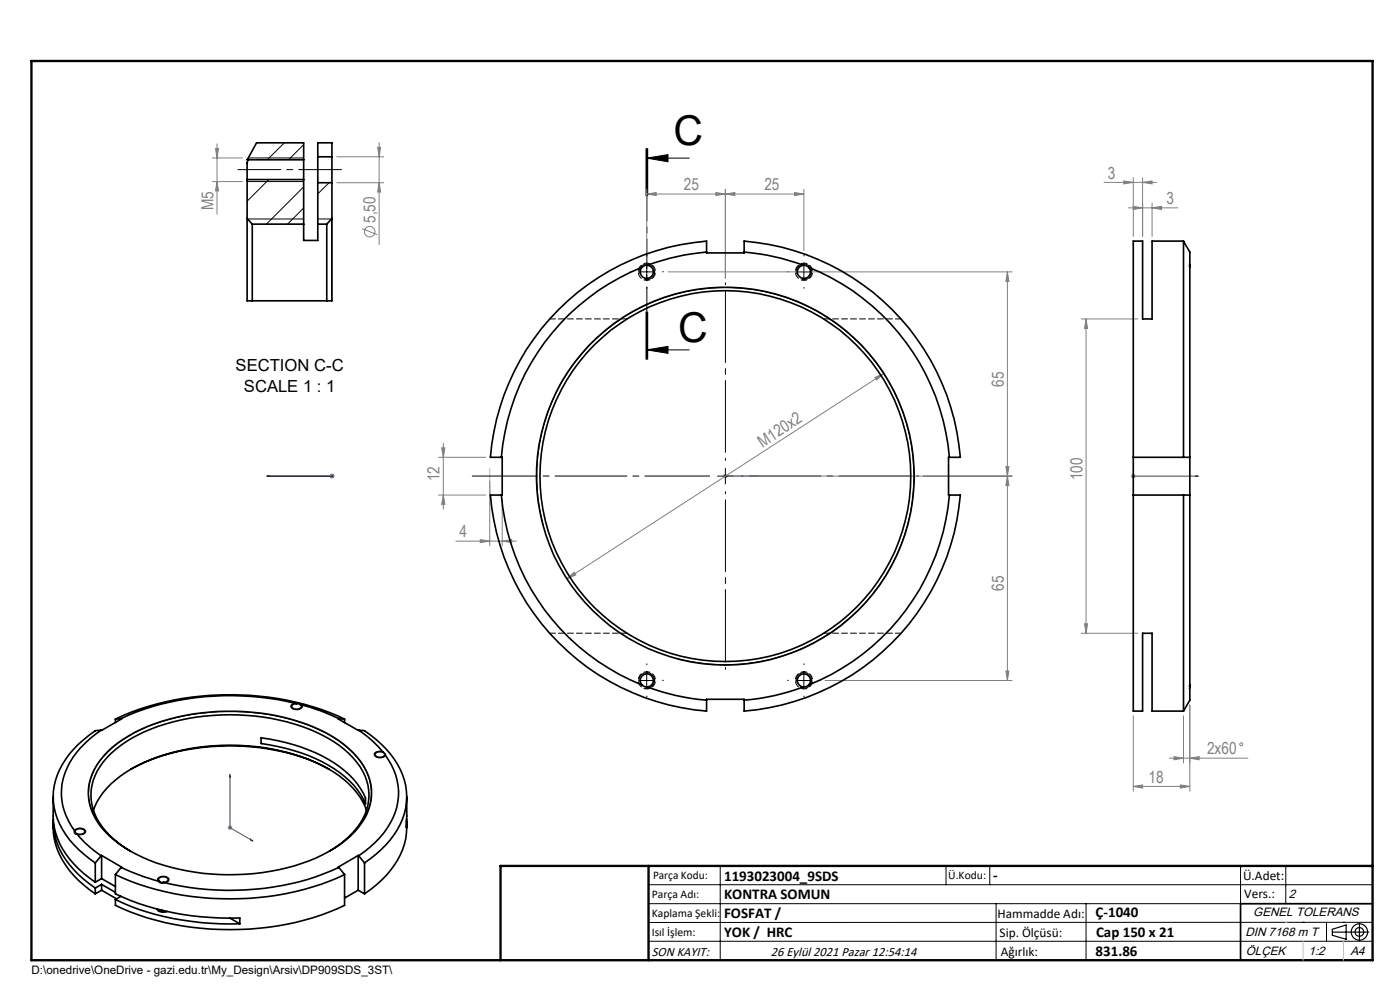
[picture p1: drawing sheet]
<svg xmlns="http://www.w3.org/2000/svg" width="297mm" height="210mm" viewBox="0 0 297 210" stroke-linecap="round" stroke-linejoin="round" font-family="sans-serif">
<g fill="none" stroke="#808080" stroke-width=".21">
<path d="M45 33.5h6.4M45 38.5h6.4M45.7 31.5h.7l-.4 2zM46 38.5l.4 2h-.7zM46 30.5v15M71.4 38.8h10M71.4 33.3h10M80.1 31.2h.7l-.4 2.1zM80.4 38.8l.4 1.9h-.7zM80.4 30.3v21.6M234.2 38.7h11.2M238.4 38.4l2 .3-2 .3z"/>
<path d="M240.4 37.7v12.5M242.4 38.7l2-.3v.6zM242.4 37.7v12.5M76.8 48.5l3.2 1.3M137.2 41.2l2-.4v.7zM137.2 41.2h33.3M137.2 40.2v13M141.7 57.7h73M151.9 40.8l2 .4-2 .3zM153.9 41.2l2-.4v.7zM153.9 40.2v18.8M168.6 40.8l1.9 .4-1.9 .3z"/>
<path d="M170.5 40.2v13M213.7 57.7l.3 2h-.6zM213.7 57.7v86.6M239.4 44.1h10.5M240.4 43.8l2 .3-2 .3zM244.4 44.1l2-.3v.6zM244.4 43.1v7.1M187.5 79.3l-67.2 43.5M229.4 67.7h12M230.4 67.7l.3 2h-.6zM230.4 67.7v66.6M93 97h10"/>
<path d="M93.7 95h.7l-.3 2zM94.1 94v14M185.6 80.1l1.9-.8-1.6 1.3zM213.4 99h.6l-.3 2zM69.9 101h1M70.1 100.6l.7 .7M70.4 100.5v1M70.8 100.6l-.7 .7M93 105h10M94.1 105l.3 2h-.7zM96.7 114.8h12.8M101.9 114.5l2 .3-2 .3z"/>
<path d="M103.9 102v13.8M106.5 114.8l2-.3v.6zM106.5 106v9.8M153.4 101h1M153.5 100.6l.7 .7M153.9 100.5v1M154.2 100.6l-.7 .7M154.9 101h59.8M213.7 101l.3 2h-.6zM239.9 101h1M240.1 100.6l.7 .7M240.4 100.5v1"/>
<path d="M240.8 100.6l-.7 .7M120.3 122.8l1.5-1.4 .4 .5zM229.4 134.3h12M230.1 132.3h.6l-.3 2zM175 144.3h39.7M213.4 142.3h.6l-.3 2zM240.4 151.8v16M251.1 151.8v10M252.4 149.5v18.3M48.3 175.6h1M48.4 175.2l.7 .7M48.8 175.1v1"/>
<path d="M49.1 175.2l-.7 .7M240.4 166.8l2-.3v.7zM240.4 166.8h12M248.1 160.8h16.6M249.1 160.5l2 .3-2 .4zM250.4 166.5l2 .3-2 .4zM252.4 160.8l2-.3v.7z"/>
<circle cx="78.4" cy="49.2" r="1.12"/>
<circle cx="263.3" cy="157.9" r=".33"/>
</g>
<g fill="none" stroke="#000" stroke-width=".21">
<path d="M52.4 38.5h12M52.7 33.5h11.7M137 31.5v10M137.2 33.5l4.5-.7v1.5zM137.2 33.5h9M137.2 31.5v10M137.4 31.5v10M52.5 46.5h11.9M67.4 46.5h2.9v17.3M135.5 57.7h3.4M135.6 58.1a1.66 1.66 0 0 1 1.5-2.1 1.66 1.66 0 0 1 1.8 1.8 1.66 1.66 0 0 1-2.1 1.5M137.2 56v3.3"/>
<path d="M168.9 57.7h3.3M168.9 58.1a1.66 1.66 0 0 1 1.5-2.1 1.66 1.66 0 0 1 1.8 1.8 1.66 1.66 0 0 1-2.1 1.5M170.5 56v3.3M252.2 56h.1M137 66.2v10M137.2 74.2l4.5-.7v1.5zM137.2 74.2h9M137.2 66.2v10M137.4 66.2v10zM153.9 99.3v3.3M115.3 111.4a40 40 0 0 1 35.1-50.3 40 40 0 0 1 43.3 43.4 40 40 0 0 1-50.2 35.1M152.2 101h3.3"/>
<path d="M62.5 149.1a.67 .67 0 0 0-.7 .3 .67 .67 0 0 0 0 .8 1.64 1.64 0 0 0 2.4-.2l-.1-.5M79.5 159.7a1.51 1.51 0 0 1 2.3 .5 1.57 1.57 0 0 1-2.4-.1zM135.5 144.3h3.4M135.6 144.8a1.67 1.67 0 0 1 1.5-2.1 1.67 1.67 0 0 1 1.8 1.8 1.67 1.67 0 0 1-2.1 1.4M137.2 142.7v3.3M168.9 144.3h3.3M168.9 144.8a1.67 1.67 0 0 1 1.5-2.1 1.67 1.67 0 0 1 1.8 1.8 1.67 1.67 0 0 1-2.1 1.4M170.5 142.7v3.3M252.2 146h.1M15.9 176a1.63 1.63 0 0 1 2.3 .3 1.19 1.19 0 0 1-1.8 .7 .59 .59 0 0 1-.7-.3 .59 .59 0 0 1 .2-.7zM33.5 186.3a1.69 1.69 0 0 1 2.3 .1 .73 .73 0 0 1-.8 .9 .96 .96 0 0 1-1.1 0 .96 .96 0 0 1-.4-1zM70 180.5a17.6 17.6 0 0 0 8.2-8.8 11.3 11.3 0 0 0-3.3-12 31.8 31.8 0 0 0-16.2-7.8 47.9 47.9 0 0 0-30.2 3.6 18.9 18.9 0 0 0-8.9 8.8 11 11 0 0 0 2.7 12 23.3 23.3 0 0 0 5.3 4.2"/>
<path d="M137.6 187.7h153.6M137.6 191.7h153.6M137.6 199.7h153.6M152.8 183.7v20M200.7 183.7v4M210 183.7v4M211.3 191.7v12M230.4 191.7v12M263.2 183.7v20M272.8 183.7v8M276.4 195.6h.1M281.4 195.6v4.1"/>
<path d="M285 195.6h.1M291.2 195.6l-153.6 .1"/>
</g>
<g fill="none" stroke="#000" stroke-width=".25">
<path d="M282.6 197.7h7.8M282.6 197.1l3-.9v3l-3-.8zM288.4 195.8v3.8M106.2 203.7h185"/>
<circle cx="288.4" cy="197.7" r="1.74"/>
<circle cx="288.4" cy="197.7" r=".93"/>
</g>
<path d="M103.9 99.2l.1 5.8M272.8 195.6h.1" fill="none" stroke="#c0c0c0" stroke-width=".25"/>
<g fill="none" stroke="#00f" stroke-width=".21">
<path d="M56.6 101h13.8M56.6 101h.7h-.7M70.3 101h.3zM70.4 101h.1M153.7 101h.4zM153.9 101h.1M153.9 101h6.9M160.8 101h-.7h.7M240.2 101h.4zM240.4 101h.1M240.4 101h13.8M254.2 101h-.7h.7"/>
<path d="M48.8 164.3v11.3l4.9 2.8M48.8 164.3l.1 .6-.3-.1zM53.2 178l.5 .4-.5-.1z"/>
</g>
<path d="M153.9 97.6v-37.6M153.9 104.3v37.7M157.2 101h37.7" fill="none" stroke="#000" stroke-width=".21" stroke-dasharray="15.2 1.3 1.3 1.3" stroke-dashoffset="-1.7"/>
<path d="M150.6 101h-50.4" fill="none" stroke="#000" stroke-width=".21" stroke-dasharray="15.2 1.3 1.3 1.3" stroke-dashoffset="1.5"/>
<g fill="none" stroke="#000" stroke-width=".21" stroke-dasharray="15.2 1.3 1.3 1.3">
<path d="M133.9 57.6h-.2M137.2 54.3v-.2M140.6 57.6h.1M167.2 57.6h-.1M170.6 54.3v-.2M173.9 57.6h.2M137.2 61v.1M170.6 61v.1M133.9 144.3h-.2M137.2 141v-.2M137.2 147.6v.2M140.6 144.3h.1"/>
<path d="M167.2 144.3h-.1M170.6 141v-.2M170.6 147.6v.2M173.9 144.3h.2"/>
</g>
<path d="M50.5 36h21.9" fill="none" stroke="#000" stroke-width=".21" stroke-dasharray="15.2 1.3 1.3 1.3" stroke-dashoffset="6.2"/>
<path d="M137.2 31.5v44.7" fill="none" stroke="#000" stroke-width=".21" stroke-dasharray="6.3 1.3 1.3 1.3" stroke-dashoffset="1.2"/>
<path d="M291.2 191.7h-28v12" fill="none" stroke="#000" stroke-width=".35"/>
<path d="M6.7 12.9h284.5v190.8h-284.5zM137.6 183.7v20M291.2 183.7h-185v20" fill="none" stroke="#000" stroke-width=".5"/>
<path d="M276.4 199.7v4M285 199.7v4" fill="none" stroke="#c0c0c0" stroke-width=".21"/>
<path d="M137.2 33.5l4.5-.7v1.5zM137.2 74.2l4.5-.7v1.5z" fill="#000"/>
<path d="M101.9 114.5l2 .3-2 .3zM106.5 114.8l2-.3v.6z" fill="#808080"/>
<g fill="#00f">
<path d="M160.1 101h.7zM153.7 101h.4z"/>
<path d="M53.2 178l.5 .4-.5-.1zM48.8 164.3l.1 .6-.3-.1zM70.3 101h.3zM56.6 101h.7zM70.3 101h.3zM56.6 101h.7z"/>
<path d="M240.2 101h.4zM253.5 101h.7z"/>
</g>
<g fill="#808080">
<path d="M168.6 40.8l1.9 .4-1.9 .3zM153.9 41.2l2-.4v.7zM242.4 38.7l2-.3v.6zM238.4 38.4l2 .3-2 .3zM252.4 160.8l2-.3v.7zM249.1 160.5l2 .3-2 .4z"/>
<path d="M137.2 41.2l2-.4v.7zM151.9 40.8l2 .4-2 .3zM240.4 166.8l2-.3v.7zM250.4 166.5l2 .3-2 .4z"/>
<path d="M240.4 43.8l2 .3-2 .3zM244.4 44.1l2-.3v.6z"/>
<path d="M120.3 122.8l1.9-.9-.4-.5zM185.6 80.1l.3 .5 1.6-1.3z"/>
<path d="M93.7 95h.7l-.3 2zM94.1 105l.3 2h-.7z"/>
<path d="M80.4 38.8l.4 1.9h-.7zM80.1 31.2h.7l-.4 2.1z"/>
<path d="M213.7 57.7l.3 2h-.6zM213.4 99h.6l-.3 2zM213.7 101l.3 2h-.6zM213.4 142.3h.6l-.3 2zM230.4 67.7l.3 2h-.6zM230.1 132.3h.6l-.3 2zM45.7 31.5h.7l-.4 2zM46 38.5l.4 2h-.7z"/>
</g>
<g fill="none" stroke="#000" stroke-width=".35">
<path d="M52.4 38.1h12M52.4 38.1v8.2M52.5 33.9l.1 .1-.2 .6v3.5M52.5 33.9l1.9-3.6h10v3.6M52.5 33.9h11.9M64.4 33.9v4.2M64.4 38.1v9.4M67.4 33.3v5.5M67.4 33.3v-3h3v3M67.4 38.8v8.7M67.4 38.8h3M67.4 33.3h3"/>
<path d="M70.4 33.3v5.5M70.4 38.8v7.5M52.4 46.3v17.5h1.1M52.4 46.3l1.1 1.2M53.5 47.5v16.3M53.5 47.5h10.9M64.4 47.5v3.5h3v-3.5M67.4 47.5h1.9M69.3 47.5v16.3M70.4 46.3v17.5h-1.1M70.4 46.3l-1.1 1.2M136.2 56.7a47.6 47.6 0 0 0-29.8 40.3"/>
<path d="M137.3 56.3l-.8 .1-.3 .3M137.3 56.3a1.41 1.41 0 0 1 1.3 1.8 1.41 1.41 0 0 1-2.1 .8 1.41 1.41 0 0 1-.3-2.2M149.9 53.5v-2.4a50.1 50.1 0 0 0-45.9 45.9h2.4M149.9 53.5a49.6 49.6 0 0 0-12.6 2.8M149.9 53.5v.1h8v-.1M157.9 53.5a49.6 49.6 0 0 1 12.5 2.8M157.9 53.5v-2.4a50.1 50.1 0 0 1 45.8 45.9h-2.3M170.4 56.3l.8 .1 .4 .3M170.4 56.3a1.4 1.4 0 0 0-1.2 1.8 1.4 1.4 0 0 0 2 .8 1.4 1.4 0 0 0 .4-2.2M171.6 56.7a47.7 47.7 0 0 1 29.8 40.3M251.1 51.1h-6.7v16.6h-2v-16.6h-2v45.9M251.1 51.1v45.9"/>
<path d="M251.1 51.1l1.3 2.4v2.8M252.4 56.7v40.3M252.4 56.3v.4M53.5 63.8h15.8M106.4 97h.1v8h-.1M201.4 97h-.2v8h.2M240.4 97h10.7M240.4 97v8M251.1 97h1.3M252.4 97v8M106.4 105h-2.4a50.1 50.1 0 0 0 45.9 45.8v-2.3M106.4 105a47.6 47.6 0 0 0 29.8 40.3"/>
<path d="M201.4 105a47.7 47.7 0 0 1-29.8 40.3M201.4 105h2.3a50.1 50.1 0 0 1-45.8 45.8v-2.3M240.4 105v45.8h2v-16.5h2v16.5h6.7M240.4 105h10.7M251.1 105v45.8M251.1 105h1.3M252.4 105v40.3M21.4 154.9a18.1 18.1 0 0 0-8.2 11.4 13 13 0 0 0 2.7 10M21.4 154.9l-1 .1a18.3 18.3 0 0 0-9.1 12.8 15.8 15.8 0 0 0 6.5 13.4l2.4 1.8M22.9 159.4a32.3 32.3 0 0 1 16.4-7.6 47.3 47.3 0 0 1 30.1 3.8 18.3 18.3 0 0 1 8.7 8.9 10.8 10.8 0 0 1-2.1 11.1 28.5 28.5 0 0 1-15.2 8.5 48.8 48.8 0 0 1-30.6-2.3 21.4 21.4 0 0 1-10.1-8.3 10.9 10.9 0 0 1 1.9-13.2zM24.5 152.5a60.2 60.2 0 0 1 43.7-2l4.9 2M24.5 152.5v.8"/>
<path d="M25.7 152.4l-1.2 .1M25.7 152.4l-4.3 2.5M55.4 156.5a35.3 35.3 0 0 1 17.7 7 15.1 15.1 0 0 1 4.4 5.8v1.2a18.6 18.6 0 0 0-9.2-8.9 41.9 41.9 0 0 0-12.9-3.9zM62.9 149.3a57.2 57.2 0 0 0-37.2 3.1M62.9 149.3h-.4a.65 .65 0 0 0-.6 .6 1.22 1.22 0 0 0 2.1-.1l-.3-.3M62.9 149.3l.8 .2M63.7 149.5a40.6 40.6 0 0 1 8.2 2.9M71.9 152.4l1.2 .1M71.9 152.4l-.1 .1 4.3 2.4M73.1 152.5v.8M76.1 154.9a22.8 22.8 0 0 1 5.2 4.7M76.1 154.9l1.1 .1a19 19 0 0 1 8.9 11.7 14.8 14.8 0 0 1-5.2 13.5l-3.6 2.8"/>
<path d="M81.3 159.6l-.7-.2a.94 .94 0 0 0-1 .7 1.26 1.26 0 0 0 2.1 0M81.3 159.6l.4 .5M136.2 145.3l.3 .2 .8 .2M136.2 145.3a1.41 1.41 0 0 1 .3-2.2 1.41 1.41 0 0 1 2 .8 1.41 1.41 0 0 1-1.2 1.8M137.3 145.7a45.8 45.8 0 0 0 12.6 2.8M149.9 148.5v-.2h8v.2M170.4 145.7a45.8 45.8 0 0 1-12.5 2.8M171.6 145.3l-.4 .2-.8 .2M171.6 145.3a1.41 1.41 0 0 0-.3-2.2 1.41 1.41 0 0 0-2.1 .8 1.41 1.41 0 0 0 1.2 1.8M252.4 145.7v2.8l-1.3 2.3M252.4 145.3v.4M11.3 173.7a15.3 15.3 0 0 0 5.4 11.8l3.5 2.9"/>
<path d="M11.3 169a19.1 19.1 0 0 0 .9 8.8 20.2 20.2 0 0 0 8 9.3M11.3 174.3a16.1 16.1 0 0 0 6.5 13.4l2.4 1.9M15.9 176.3a1.24 1.24 0 0 1 2.1 0 1.06 1.06 0 0 1-1.7 .5M15.9 176.3l.4 .5M16.3 176.8a23.9 23.9 0 0 0 5.1 4.7M19.8 171.9a16.8 16.8 0 0 1 8.1-8.8 45.2 45.2 0 0 1 27.9-4.5 35.1 35.1 0 0 1 17.3 6.8 15.1 15.1 0 0 1 4.7 6.5M27.7 163.2a45.9 45.9 0 0 1 27.5-4.6 40.5 40.5 0 0 1 14.7 4.6M81.7 160.1a12.9 12.9 0 0 1-.3 16.6 23.5 23.5 0 0 1-5.3 4.8M86.3 169l-.1 6.5 .1-1.8M86.3 174.3a15.4 15.4 0 0 1-5.4 12.5l-3.6 2.8M20.2 183v4.1M20.2 188.4v1.2"/>
<path d="M21.4 181.5l-1.2 1.5M21.6 181.5l4.1 2.5M21.6 181.5h-.2M21.6 187.6l2.9 1.7M21.6 187.6l-1.4 .8M21.6 181.5v4.9M21.6 187.6v1.2M21.6 186.4l2.9 1.7M21.6 186.4l-1.4 .7M21.6 188.8l3.1 1.9M21.6 188.8l-1.4 .8M24.5 185.5a60.2 60.2 0 0 0 43.7 2.1l4.9-2.1"/>
<path d="M24.5 185.5v4.1a57.2 57.2 0 0 0 26.4 5.1v1.3M24.5 190.8a56.6 56.6 0 0 0 26.4 5.2M25.6 190.1l-1.1 .7M25.7 184l-1.2 1.5M25.7 184a48.4 48.4 0 0 0 8.1 3M27.7 180.6a16.8 16.8 0 0 1-7.9-8.9 11 11 0 0 1 2.8-10.9 29.8 29.8 0 0 1 15.7-8.1 46.7 46.7 0 0 1 30 3.2 18.6 18.6 0 0 1 9.1 8.7 10.8 10.8 0 0 1-2.5 12 21.2 21.2 0 0 1-5 4M33.3 192.8a1.75 1.75 0 0 0 2.2 .5M33.8 187l.3 .1 .6 .1M33.8 187l-.1-.2a1 1 0 0 1 .6-.9 1 1 0 0 1 1 .3 .46 .46 0 0 1 .3 .7l-.9 .3M34.5 193.1l-.7 .2M48.8 194.8l2.1 1.2M71.9 184a57 57 0 0 1-35.4 3.6l-1.8-.4"/>
<path d="M71.9 184l1.2 1.5M73.1 185.5v6.5a59.7 59.7 0 0 1-36.3 4.1l-5.6-1.4-5.1-1.9-1.6-.8v-1.2M76 181.5h.1M76 181.5l-4.2 2.4 .1 .1M76 181.5v7.3M76 188.8l-2.9 1.7M76 188.8l1.3 .8M76.1 181.5l1.2 1.5M77.3 183v6.6"/>
<circle cx="153.9" cy="101" r="40.1"/>
<circle cx="153.9" cy="101" r="39.3"/>
</g>
<path d="M116.6 67.6h16.4M174.8 67.6h16.4M116.6 134.3h16.4M174.8 134.3h16.4" fill="none" stroke="#000" stroke-width=".21" stroke-dasharray="1.3 .6" stroke-dashoffset=".1"/>
<path d="M137.2 55.8a1.83 1.83 0 0 1 1.7 2.6 1.83 1.83 0 0 1-3.1 .4 1.83 1.83 0 0 1 .9-2.9l.5-.1M170.6 55.8a1.83 1.83 0 0 1 1.6 2.6 1.83 1.83 0 0 1-3 .4 1.83 1.83 0 0 1 .8-2.9l.6-.1M137.2 142.5a1.83 1.83 0 0 1 1.7 2.6 1.83 1.83 0 0 1-3.1 .4 1.83 1.83 0 0 1 .9-2.9l.5-.1M170.6 142.5a1.83 1.83 0 0 1 1.6 2.6 1.83 1.83 0 0 1-3 .4 1.83 1.83 0 0 1 .8-2.9l.6-.1" fill="none" stroke="#000" stroke-width=".21" stroke-dasharray="1.3 .6" stroke-dashoffset=".6"/>
<path d="M52.5 38.1l-.1 .1M57 38.1l-4.6 4.6M60.3 30.3l-3.6 3.6M64.4 39.6l-7.9 7.9M64.4 30.7l-3.2 3.2M69.8 38.8l-2.4 2.3M64.4 44.1l-3.4 3.4" fill="none" stroke="#000" stroke-width=".21"/>
<g font-size="8.7">
<text x="142.9" y="30.8">C</text>
<text x="143.9" y="72.6">C</text>
</g>
<g font-size="3.5" fill="#808080">
<text x="145.1" y="40.3">25</text>
<text x="162.2" y="40.3">25</text>
<text x="235" y="37.9">3</text>
<text x="45.3" y="44.6" transform="rotate(-90 45.3 44.6)">M5</text>
<text x="79.7" y="47.3" transform="rotate(-90 79.7 47.3)">5,50</text>
<text x="247.5" y="43.3">3</text>
<text x="212.9" y="82.1" transform="rotate(-90 212.9 82.1)">65</text>
<text x="161.8" y="95" transform="rotate(-33 161.8 95)">M120x2</text>
<text x="229.6" y="101.9" transform="rotate(-90 229.6 101.9)">100</text>
<text x="93.3" y="102.1" transform="rotate(-90 93.3 102.1)">12</text>
<text x="97.5" y="114">4</text>
<text x="212.9" y="125.4" transform="rotate(-90 212.9 125.4)">65</text>
<text x="256.1" y="160">2x60</text>
<text x="243.7" y="166">18</text>
</g>
<g font-size="3.5">
<text x="50" y="78.7">SECTION C-C</text>
<text x="51.7" y="83.3">SCALE 1 : 1</text>
</g>
<g font-size="3.2">
<text x="153.6" y="186.8">1193023004_9SDS</text>
<text x="153.6" y="190.8">KONTRA SOMUN</text>
<text x="210.7" y="186.6">-</text>
<text x="153.6" y="194.8">FOSFAT /</text>
<text x="232.4" y="194.5">Ç-1040</text>
<text x="153.6" y="198.8">YOK / HRC</text>
<text x="232.4" y="202.8">831.86</text>
<text x="232.5" y="198.8">Cap 150 x 21</text>
</g>
<g font-size="2.8">
<text x="263.7" y="186.7">Ü.Adet:</text>
<text x="263.9" y="190.5">Vers.:</text>
<text x="211.6" y="194.8">Hammadde Adı:</text>
<text x="138.3" y="202.8">SON KAYIT:</text>
<text x="163.6" y="202.8">26 Eylül 2021 Pazar 12:54:14</text>
<text x="212.1" y="198.7">Sip. Ölçüsü:</text>
<text x="212.3" y="202.7">Ağırlık:</text>
</g>
<g font-size="2.6">
<text x="273.4" y="190.4">2</text>
<text x="265.9" y="194.4">GENEL TOLERANS</text>
<text x="264.2" y="198.5">DIN 7168 m T</text>
<text x="264.3" y="202.6">ÖLÇEK</text>
<text x="277.6" y="202.6">1:2</text>
<text x="286.5" y="202.6">A4</text>
</g>
<g font-size="2.5">
<text x="138.3" y="190.5">Parça Adı:</text>
<text x="138.5" y="186.5">Parça Kodu:</text>
<text x="201.2" y="186.5">Ü.Kodu:</text>
<text x="138.3" y="194.5">Kaplama Şekli:</text>
<text x="138.3" y="198.6">Isıl İşlem:</text>
<text x="6.7" y="206.7">D:\onedrive\OneDrive - gazi.edu.tr\My_Design\Arsiv\DP909SDS_3ST\</text>
</g>
</svg>
